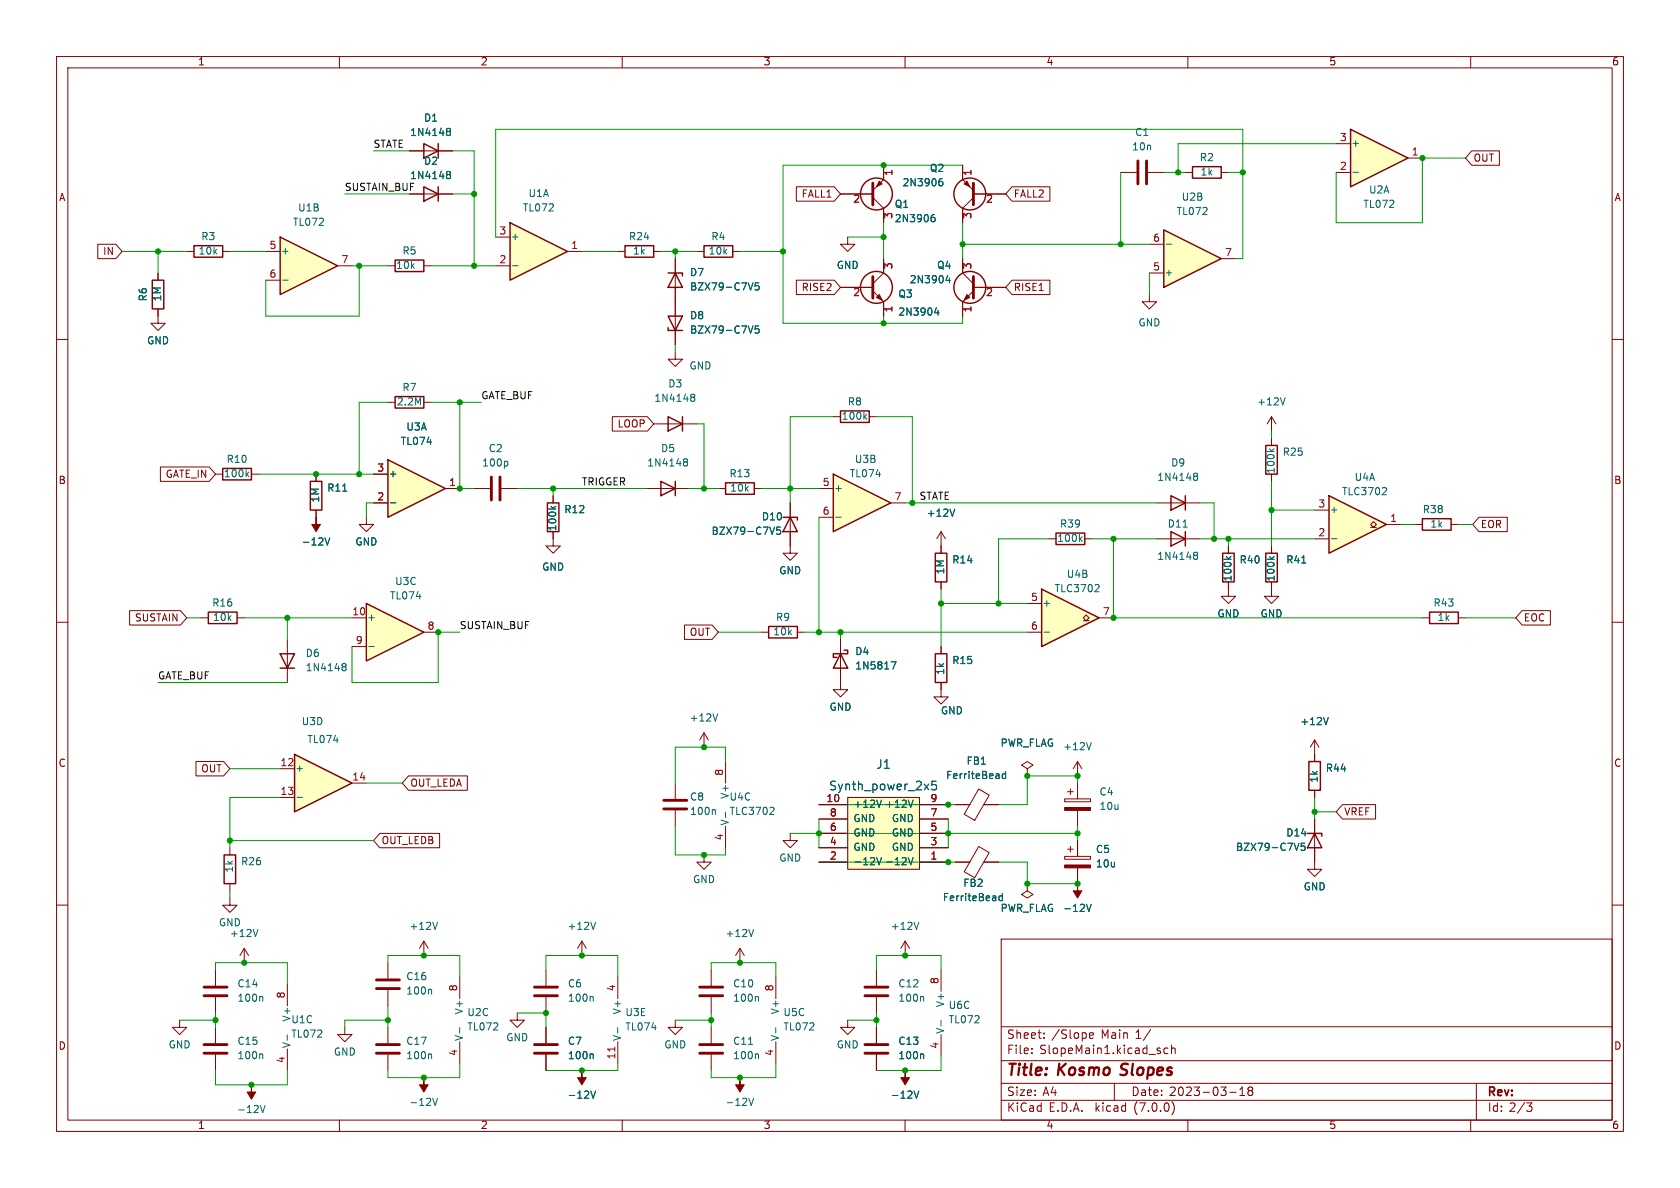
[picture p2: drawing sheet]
<svg xmlns="http://www.w3.org/2000/svg" width="297mm" height="210mm" viewBox="0 0 297 210" stroke-linecap="round" stroke-linejoin="round" font-family="sans-serif">
<g fill="none" stroke="#840000" stroke-width=".18">
<path d="M10 10h277v190h-277zM12 12h273v186h-273zM60 10v2M110 10v2M160 10v2M210 10v2M260 10v2M148.6 34.3h5.7M154.3 34.9l1.9 1.9v2.6M156.2 29.2v2.6l-1.9 1.9M170.2 29.2v2.6l1.9 1.9M172.1 34.9l-1.9 1.9v2.6"/>
<path d="M172.1 34.3h5.7M10 60h2M149.9 41.9v1.3h1.2l-1.2 1.3-1.3-1.3h1.3M203.2 52.1v1.2h1.3l-1.3 1.3-1.3-1.3h1.3M285 60h2M119.4 62.2v1.3h1.2l-1.2 1.3-1.3-1.3h1.3M97.8 95.3v1.2h1.3l-1.3 1.3-1.3-1.3h1.3M127 86.4h1.3M133.3 86.4h1.3M139.7 88.9v7.6M10 110h2M285 110h2"/>
<path d="M119.4 138.4v2.8M124.5 129.5l-.8 1.3M124.5 129.5v2.6M124.5 129.5l.7 1.3M128.3 134.6v3.8M10 160h2M119.4 143.3v2.8M128.3 146.1v3.8M232.4 144.8v7.6M285 160h2M177 166h108v32h-108zM60 198v2"/>
<path d="M110 198v2M160 198v2M177 194.5h108M177 191.5h108M177 187.5h108M177 181.5h108M182.4 186.1v.2M182.4 185.3v.2M184.6 183.4v.2M184.6 182.6v.2M192.6 183.1l.7-.2v-.3h-.5l-.2 .2 .1 .7h.6M197 191.5v3"/>
<path d="M203.4 182l-1.3 1.9M206.5 185.3h-.5l-.2 .2v.5l.1 .2h.6M207.1 185.4l.2-.1h.4l.1 1M207.1 184.8v1.5M207.2 194.8a1.74 1.74 0 0 1 0 2.2M210 198v2M217.4 193.1h1.1M219.2 193.7h.8M219.2 192.6l.4-.4v1.5M220.9 192.8l-.3 .3 .1 .4 .2 .2h.3l.3-.3-.1-.5-.2-.1M220.9 192.8l-.3-.3 .3-.3h.3l.3 .2-.3 .4M220.9 192.8h.3"/>
<path d="M260 198v2M261 191.5v6.5M269.9 195h.9l-.5 .5 .5 .2v.5l-.3 .3h-.4"/>
</g>
<path d="M198 189.9l.3 .1" fill="none" stroke="#840000" stroke-width=".4"/>
<path d="M154.3 32.4v3.8M172.1 32.4v3.8M117.3 143h4.1M117.3 141.5h4.1" fill="none" stroke="#840000" stroke-width=".51"/>
<g fill="none" stroke="#006464" stroke-width=".18">
<path d="M164.8 38.4l.4 .1 .1 .2v.4l-.5 .1M165.2 37.9l-.4 .1M166.2 32.1h.2l.3 .2-.1 .4-.4 .2M166.6 31.6h-.4M136.9 93.2l-.4 1.2M138 93.2h-.6l-.1 .6 .2-.1h.4l.1 .2v.4l-.2 .1-.5-.1M126.9 126.2l-.4 1.3M126.3 143.1l.2 .2v.7M128.3 143.6v.9M136.7 142.8l.1 .1v.4l-.7 .7h.7M229.6 149.1l-.4 1.2M230.7 149.1h-.6l-.1 .6 .2-.2 .4 .1 .1 .2v.4l-.2 .1-.5-.1"/>
<path d="M46 195.4l.4 1.3 .5-1.3"/>
</g>
<g fill="none" stroke="#840000" stroke-width=".25">
<path d="M128.3 85.3h5v2.1h-5zM138.4 91.4h2.6v.5M139.7 91.4l1.3 2.6h-2.6zM231.1 147.3h2.6v.5M232.4 147.3l1.3 2.6h-2.6z"/>
<circle cx="154.9" cy="34.3" r="2.82"/>
<circle cx="171.4" cy="34.3" r="2.82"/>
</g>
<g fill="#840000" stroke="#840000" stroke-width=".18">
<path d="M170.4 32.5l.5-.5 .5 1z"/>
<path d="M155.4 32l.6 .5-1.1 .5z"/>
<path d="M44.4 191.8v1.2h.8l-.8 1.3-.7-1.3h.7z"/>
</g>
<path d="M238.8 22.9l10.1 5-10.1 5.1z" fill="#ffffc2"/>
<path d="M238.8 22.9l10.1 5-10.1 5.1zM96.8 88.9h2v5.1h-2zM116.8 85.1l2.6 1.3-2.6 1.2zM119.4 85.1v2.5" fill="none" stroke="#840000" stroke-width=".25"/>
<path d="M236.2 30.5h2.6M236.2 25.4h2.6M248.9 27.9h2.6M97.8 87.6v1.3M97.8 94v1.3M114.3 86.4h7.6M139.7 96.5v1.3h1.3l-1.3 1.3-1.3-1.3h1.3M232.4 152.4v1.3h1.3l-1.3 1.2-1.3-1.2h1.3" fill="none" stroke="#840000" stroke-width=".18"/>
<path d="M239.2 30.5h1M97.4 89.5l.5 .5M98.3 89.5l-.5 .4M121.1 81.1h.2l.3 .3-.3 .3M121.1 81.7h.2M121.3 81.7l.3 .2v.2l-.3 .3h-.2" fill="none" stroke="#006464" stroke-width=".18"/>
<path d="M234.9 87.6l10.2 5.1-10.2 5.1z" fill="#ffffc2"/>
<path d="M118.1 73.7l2.5 1.2-2.5 1.3zM120.6 73.7v2.5M234.9 87.6l10.2 5.1-10.2 5.1z" fill="none" stroke="#840000" stroke-width=".25"/>
<path d="M115.6 74.9h7.6M232.4 95.3h2.5M232.4 90.2h2.5M242.3 93.2h.5l-.5-.5 .5-.5 .5 .5-.5 .5h.5M245.1 92.7h2.5M124.5 151.1v1.3h1.2l-1.2 1.3-1.3-1.3h1.3M31.7 180.3v1.3h1.3l-1.3 1.3-1.2-1.3h1.2" fill="none" stroke="#840000" stroke-width=".18"/>
<path d="M122.3 69.7h.3l.2 .2-.2 .3M122.3 70.2h.3M122.6 70.2l.2 .3v.2l-.2 .3h-.3M235.4 95.2h.9M245 86.3l.1 .1-.1 .3-.7 .8h.8" fill="none" stroke="#006464" stroke-width=".18"/>
<path d="M205.7 40.6l10.2 5.1-10.2 5.1z" fill="#ffffc2"/>
<g fill="none" stroke="#840000" stroke-width=".25">
<path d="M210.8 29.5h5.1v2h-5.1zM205.7 40.6l10.2 5.1-10.2 5.1zM148.6 72.6h5.1v2.1h-5.1zM223.8 78.7h2v5.1h-2zM165.4 97.8h2v5.1h-2zM207 87.6l2.5 1.3-2.5 1.3zM209.5 87.6v2.6M216.2 97.8h2v5.1h-2zM223.8 97.8h2v5.1h-2zM251.5 91.7h5v2h-5zM165.4 115.6h2v5.1h-2zM252.7 108.2h5.1v2h-5.1z"/>
<path d="M231.4 134.6h2v5.1h-2z"/>
<circle cx="154.9" cy="50.8" r="2.82"/>
<circle cx="171.4" cy="50.8" r="2.82"/>
</g>
<g fill="none" stroke="#840000" stroke-width=".18">
<path d="M198.1 30.5h2.8M202.9 30.5h2.8M209.5 30.5h1.3M215.9 30.5h1.3M148.6 50.8h5.7M154.3 51.4l1.9 1.9v2.6M156.2 45.7v2.6l-1.9 1.9M170.2 45.7v2.6l1.9 1.9M172.1 51.4l-1.9 1.9v2.6M172.1 50.8h5.7M203.2 48.3h2.5M203.2 43.2h2.5"/>
<path d="M215.9 45.7h2.5M147.3 73.7h1.3M153.7 73.7h1.2M224.8 73.7v2.5M224.8 77.5v1.2M224.8 73.7l-.8 1.2M224.8 73.7l.8 1.2M166.4 96.5v1.3M204.5 88.9h7.6M217.2 96.5v1.3M224.8 83.8v1.3M224.8 96.5v1.3"/>
<path d="M250.2 92.7h1.3M256.5 92.7h1.3M166.4 102.9v1.2M166.4 114.3v1.3M217.2 102.9v2.5h1.2l-1.2 1.3-1.3-1.3h1.3M224.8 102.9v2.5h1.3l-1.3 1.3-1.3-1.3h1.3M251.5 109.2h1.2M257.8 109.2h1.3M166.4 120.7v2.5h1.2l-1.2 1.3-1.3-1.3h1.3M173 139.5l1.9 1.1-2.6 4.4-1.8-1.1zM181.6 135.9l1-.6-1-.7-1 .7 1 .6v1.3M181.6 137.2h.1"/>
<path d="M232.4 130.8l-.8 1.3M232.4 130.8v3.8M232.4 139.7v1.3M232.4 130.8l.8 1.3M139.7 147.3v1.3h1.3l-1.3 1.3-1.3-1.3h1.3M168.9 142.2h2.5M173.9 142.2h2.6M130.8 167.6l-.8 1.3M130.8 167.6v2.6M130.8 167.6l.8 1.3M137.2 172.7v3.8M154.9 171.5v2.7"/>
<path d="M154.9 176.3v2.8M160 166.4l-.7 1.2M160 166.4v2.5M160 166.4l.8 1.2M137.2 184.2v3.8M149.9 180.3v1.3h1.2l-1.2 1.3-1.3-1.3h1.3M154.9 181.6v2.8M154.9 186.4v2.8"/>
</g>
<g fill="none" stroke="#006464" stroke-width=".18">
<path d="M165.5 54.4l-.3 .9h.8M165.8 54.9v.8M167.5 48.7l-.3 .9h.8M167.8 49.2v.8M206.2 43.2h.9M152.9 73.6l.3 .5M153.2 73.3l-.5 .5M224.4 79.3l.5 .5M225.3 79.3l-.5 .4M227.2 70.3l-.4 1.3M211.2 83.7h.3l.2 .2-.2 .3M211.2 84.2h.3"/>
<path d="M211.5 84.2l.2 .2v.3l-.1 .2h-.4M216.8 98.4l.5 .5M217.6 98.4l-.4 .3M224.4 98.4l.5 .5M225.3 98.4l-.5 .3M177.8 136.4v1.2M177.8 136.8h-.4l-.2 .2 .1 .6h.5M234.8 126.8l-.4 1.3M133.2 164.3l-.4 1.3M162.4 163l-.4 1.3M163.1 176.1l.2 .2v.7M137.1 181.7v.9"/>
<path d="M161.6 192.9l.4 1.2 .4-1.2M163.1 186.3l.2 .2v.7"/>
</g>
<path d="M201.2 28.4v4.1M202.7 28.4v4.1M154.3 48.9v3.8M172.1 48.9v3.8M152.9 176h4.1M152.9 174.5h4.1M152.9 186.2h4.1M152.9 184.7h4.1" fill="none" stroke="#840000" stroke-width=".51"/>
<g fill="#840000" stroke="#840000" stroke-width=".18">
<path d="M154.9 52.6l.5-.5 .6 1z"/>
<path d="M160 189.2v1.3h.8l-.8 1.3-.7-1.3h.7z"/>
<path d="M170.9 52.1l.5 .5-1 .5z"/>
</g>
<path d="M147.3 83.8l10.2 5.1-10.2 5.1z" fill="#ffffc2"/>
<path d="M147.3 83.8l10.2 5.1-10.2 5.1zM148.6 115.6l1.3 2.5h-2.6zM149.2 114.9h.7v.7h-2.6v.6h.7" fill="none" stroke="#840000" stroke-width=".25"/>
<g fill="none" stroke="#840000" stroke-width=".18">
<path d="M83.8 86.4h2.8M88.6 86.4h2.8M144.8 86.4h2.5M144.8 91.4h2.5M157.5 88.9h2.5M148.6 113v8.9h1.3l-1.3 1.3-1.3-1.3h1.3M144.8 152.4h5.1M144.8 142.2h5.1M144.8 149.9h5.1M144.8 147.3h5.1M144.8 144.8h5.1M149.9 141h12.7v12.7h-12.7z"/>
<path d="M162.6 152.4h5M162.6 142.2h5M162.6 149.9h5M162.6 147.3h5M162.6 144.8h5M168.9 152.4h2.5M173 149.6l1.9 1.1-2.6 4.5-1.8-1.1zM173.9 152.4h2.6"/>
</g>
<path d="M89.7 81.6l.1 .2-.1 .5M147.7 91.4h1M157.6 117h.8l-.5 1.3M163.4 138.6l.8 1M164.2 138.6l-.8 1M165.5 138.1h-.7l-.1 .7 .2-.1 .5 .1 .2 .2-.1 .5-.2 .1-.6-.1M155 151.6l.4 1.3 .4-1.3M155.8 141.4l-.4 1.3M160.6 151.6l.4 1.3 .4-1.3M161.4 141.4l-.4 1.3M177.2 157.9v1.3M177.2 158.4h-.4l-.2 .2 .1 .6h.5" fill="none" stroke="#006464" stroke-width=".18"/>
<path d="M86.9 84.3v4.1M88.4 84.3v4.1" fill="none" stroke="#840000" stroke-width=".51"/>
<path d="M149.9 141h12.7v12.7h-12.7z" fill="#ffffc2" stroke="#ffffc2" stroke-width=".18"/>
<path d="M184.1 104.1l10.2 5.1-10.2 5.1z" fill="#ffffc2"/>
<path d="M118.1 48.3h2.5v.5M119.4 48.3l1.2 2.5h-2.5zM124.5 43.4h5v2.1h-5zM186.7 94.2h5.1v2.1h-5.1zM207 94l2.5 1.3-2.5 1.2zM209.5 94v2.5M135.9 110.7h5.1v2.1h-5.1zM184.1 104.1l10.2 5.1-10.2 5.1z" fill="none" stroke="#840000" stroke-width=".25"/>
<g fill="none" stroke="#840000" stroke-width=".18">
<path d="M119.4 45.7v7.6M123.2 44.5h1.3M129.5 44.5h1.3M166.4 94l-.8 1.3M166.4 94v2.5M166.4 94l.7 1.3M185.4 95.3h1.3M191.8 95.3h1.2M204.5 95.3h7.6M134.6 111.8h1.3M141 111.8h1.2M181.6 106.7h2.5"/>
<path d="M181.6 111.8h2.5M191.5 109.7h.5l-.5-.5 .5-.5 .5 .5-.5 .5h.5M194.3 109.2h2.5M190.5 134.6l-.8 1.3M190.5 134.6v2.6M190.5 134.6l.8 1.3M181.6 156.2v1.3l1 .6-1 .7-1-.7 1-.6M181.6 156.2h.1M188.2 151.4h4.6v.5h-4.6zM188.7 150.1h1M189.2 149.6v1M190.5 148.6v2.8"/>
<path d="M190.5 153.4v2.8"/>
</g>
<g fill="none" stroke="#006464" stroke-width=".18">
<path d="M133.1 50l-.4 1.3M134.1 50h-.6v.6l.2-.1h.4l.1 .2-.1 .4-.1 .2-.5-.2M168.8 90l-.4 1.3M191 95.2l.3 .5M191.3 94.9l-.5 .5M211.2 97.6l.4 .1 .1 .2-.2 .3M211.2 98.2h.3M211.5 98.2l.2 .2v.2l-.1 .2-.4 .1M184.6 111.7h.9M194.2 103.4l.1 .2-.1 .3-.7 .7h.8M192.9 131.3l-.4 1.2M192.1 159.9l.4 1.2 .4-1.2"/>
<path d="M132.4 194.1l.4 1.3 .4-1.3"/>
</g>
<g fill="#840000" stroke="#840000" stroke-width=".18">
<path d="M190.5 156.2v1.3h.8l-.8 1.3-.8-1.3h.8z"/>
<path d="M130.8 190.5v1.3h.8l-.8 1.2-.8-1.2h.8z"/>
<path d="M188.2 152.9h4.6v.5h-4.6z"/>
</g>
<path d="M90.2 39.4l10.1 5.1-10.1 5z" fill="#ffffc2"/>
<path d="M74.9 25.4l2.6 1.3-2.6 1.2zM74.9 33l2.6 1.3-2.6 1.3zM77.5 25.4v2.5M77.5 33v2.6M90.2 39.4l10.1 5.1-10.1 5zM110.5 43.4h5.1v2.1h-5.1zM118.1 57.9v.5h2.5M118.1 55.9h2.5l-1.2 2.5z" fill="none" stroke="#840000" stroke-width=".25"/>
<g fill="none" stroke="#840000" stroke-width=".18">
<path d="M72.4 26.7h7.6M72.4 34.3h7.6M87.6 47h2.6M87.6 41.9h2.6M100.3 44.5h2.6M109.2 44.5h1.3M115.6 44.5h1.2M119.4 53.3v7.7M188.7 140h1M189.2 139.4v1.1M190.5 138.4v2.8M188.2 141.2h4.6v.5h-4.6z"/>
<path d="M190.5 143.3v2.8M68.6 170.2v2.8M68.6 175v2.8M74.9 166.4l-.7 1.2M74.9 166.4v2.5M74.9 166.4l.8 1.2M81.3 172.7v3.8M91.4 179.1v1.2h1.3l-1.3 1.3-1.2-1.3h1.2M96.5 171.5v2.7M96.5 176.3v2.8M102.9 166.4l-.8 1.2M102.9 166.4v2.5"/>
<path d="M102.9 166.4l.7 1.2M109.2 172.7v3.8M125.7 171.5v2.7M125.7 176.3v2.8M68.6 181.6v2.8M68.6 186.4v2.8M81.3 184.2v3.8M96.5 181.6v2.8M96.5 186.4v2.8M109.2 184.2v3.8M119.4 180.3v1.3h1.2l-1.2 1.3-1.3-1.3h1.3M125.7 181.6v2.8"/>
<path d="M125.7 186.4v2.8"/>
</g>
<g fill="none" stroke="#006464" stroke-width=".18">
<path d="M79.2 22.7l.3 .1 .1 .1-.2 .3M79.2 30.3l.3 .1 .1 .2-.2 .3M79.2 23.2h.2M79.2 30.9h.2M79.4 23.2l.2 .3v.2l-.2 .3h-.2M79.4 30.9l.2 .2v.2l-.2 .3h-.2M90.6 47h1M133.1 57.6l-.4 1.3M134.1 57.6h-.6v.6l.2-.1 .4 .1 .1 .1-.1 .5-.1 .1-.5-.1M76.1 174.9l.2 .2v.6M77.3 163l-.4 1.3M104.7 176.1l.2 .2v.7"/>
<path d="M105.3 163l-.4 1.3M133.9 176.1l.2 .2v.7M76.1 186.3l.2 .2v.7M81.3 181.7v.9M104.4 192.9l.5 1.2 .4-1.2M104.7 186.3l.2 .2v.7M109.2 181.7v.9M133.9 186.3l.2 .2v.7"/>
</g>
<g fill="#840000" stroke="#840000" stroke-width=".18">
<path d="M188.2 142.7h4.6v.6h-4.6z"/>
<path d="M102.9 189.2v1.3h.7l-.7 1.3-.8-1.3h.8z"/>
</g>
<path d="M66.5 174.8h4.1M66.5 173.2h4.1M94.5 176h4.1M94.5 174.5h4.1M123.7 176h4.1M123.7 174.5h4.1M66.5 186.2h4.1M66.5 184.7h4.1M94.5 186.2h4.1M94.5 184.7h4.1M123.7 186.2h4.1M123.7 184.7h4.1" fill="none" stroke="#840000" stroke-width=".51"/>
<path d="M108.7 185.1v.7" fill="none" stroke="#a90000" stroke-width=".18"/>
<path d="M49.5 41.9l10.2 5.1-10.2 5.1z" fill="#ffffc2"/>
<path d="M26.9 49.5h2.1v5.1h-2.1zM34.3 43.4h5.1v2.1h-5.1zM49.5 41.9l10.2 5.1-10.2 5.1zM69.8 46h5.1v2h-5.1z" fill="none" stroke="#840000" stroke-width=".25"/>
<path d="M27.9 54.6v2.6h1.3l-1.3 1.2-1.2-1.2h1.2M27.9 48.3v1.2M33 44.5h1.3M39.4 44.5h1.2M47 44.5h2.5M47 49.5h2.5M59.7 47h2.5M68.6 47h1.2M74.9 47h1.3M166.4 171.5v3.8M166.4 182.9v3.8" fill="none" stroke="#840000" stroke-width=".18"/>
<path d="M50 49.5h.9M166.4 180.4v1" fill="none" stroke="#006464" stroke-width=".18"/>
<path d="M64.8 106.7l10.1 5.1-10.1 5z" fill="#ffffc2"/>
<path d="M54.9 85.1h2v5.1h-2zM36.8 108.2h5.1v2h-5.1zM64.8 106.7l10.1 5.1-10.1 5z" fill="none" stroke="#840000" stroke-width=".25"/>
<path d="M55.9 83.8v1.3M55.9 90.2v1.2M64.8 91.4v1.3h1.2l-1.2 1.3-1.3-1.3h1.3M35.6 109.2h1.2M41.9 109.2h1.3M62.2 109.2h2.6M62.2 114.3h2.6M74.9 111.8h2.6" fill="none" stroke="#840000" stroke-width=".18"/>
<path d="M57.5 95.1l.4 1.3 .4-1.3M65.2 114.3h1" fill="none" stroke="#006464" stroke-width=".18"/>
<path d="M55.9 91.4v1.3h.7l-.7 1.3-.8-1.3h.8z" fill="#840000" stroke="#840000" stroke-width=".18"/>
<path d="M68.6 81.3l10.1 5.1-10.1 5z" fill="#ffffc2"/>
<path d="M69.8 70.1h5.1v2h-5.1zM39.4 82.8h5v2h-5zM68.6 81.3l10.1 5.1-10.1 5zM49.5 115.6h2.6l-1.3 2.5zM49.5 118.1h2.6M39.6 151.1h2.1v5.1h-2.1z" fill="none" stroke="#840000" stroke-width=".25"/>
<g fill="none" stroke="#840000" stroke-width=".18">
<path d="M68.6 71.1h1.2M74.9 71.1h1.3M38.1 83.8h1.3M44.4 83.8h1.3M66 88.9h2.6M66 83.8h2.6M78.7 86.4h2.6M50.8 113v7.7M40.6 158.8v1.2h1.3l-1.3 1.3-1.2-1.3h1.2M40.6 149.9v1.2M40.6 156.2v1.3M38.1 171.5v2.7"/>
<path d="M38.1 176.3v2.8M43.2 167.6l-.8 1.3M43.2 167.6v2.6M43.2 167.6l.7 1.3M50.8 174v3.8M50.8 185.4v3.8M61 181.6v1.3h1.2l-1.2 1.3-1.3-1.3h1.3"/>
</g>
<path d="M43.6 83.8l.4 .5M44 83.4l-.5 .5M69 88.9h1M60.7 117.3h.2l.3 .2-.3 .4M60.7 117.9h.2M60.9 117.9l.2 .1 .1 .3-.3 .3h-.2M45.6 164.3l-.4 1.3M46.3 176.1l.2 .2v.7M50.8 182.9v1M76.5 194.1l.4 1.3 .4-1.3" fill="none" stroke="#006464" stroke-width=".18"/>
<path d="M36.1 176h4M36.1 174.5h4" fill="none" stroke="#840000" stroke-width=".51"/>
<path d="M74.9 190.5v1.3h.8l-.8 1.2-.7-1.2h.7z" fill="#840000" stroke="#840000" stroke-width=".18"/>
<path d="M52.1 133.4l10.1 5-10.1 5.1z" fill="#ffffc2"/>
<path d="M52.1 133.4l10.1 5-10.1 5.1z" fill="none" stroke="#840000" stroke-width=".25"/>
<g fill="none" stroke="#840000" stroke-width=".18">
<path d="M72.4 34.3h2.5M72.4 26.7h2.5M77.5 34.3h2.5M77.5 26.7h2.5M140.8 33h6.7l1.1 1.3-1.1 1.3h-6.7zM148.6 34.3h5.7M156.2 29.2v2.6M156.2 36.8v2.6M170.2 29.2v2.6M170.2 36.8v2.6M172.1 34.3h5.7M178.9 33h6.7v2.6h-6.7l-1.1-1.3z"/>
<path d="M260.2 26.7h4.9v2.5h-4.9l-1.1-1.3zM17.3 43.2h3.2l1.1 1.3-1.1 1.2h-3.2zM27.9 48.3v1.2M27.9 54.6v1.3M119.4 45.7v2.6M119.4 50.8v5.1M119.4 58.4v2.6M140.8 49.5h6.7l1.1 1.3-1.1 1.3h-6.7zM148.6 50.8h5.7M156.2 45.7v2.6M156.2 53.3v2.6M170.2 45.7v2.6"/>
<path d="M170.2 53.3v2.6M172.1 50.8h5.7M178.9 49.5h6.7v2.6h-6.7l-1.1-1.3zM108.2 73.7h6.3l1.1 1.2-1.1 1.3h-6.3zM28.4 82.5h8.6l1.1 1.3-1.1 1.3h-8.6zM55.9 83.8v1.3M55.9 90.2v1.2M66 88.9h2.6M66 83.8h2.6M78.7 86.4h2.6M97.8 87.6v1.3M97.8 94v1.3"/>
<path d="M139.7 88.9v2.5M139.7 94v2.5M166.4 96.5v1.3M217.2 96.5v1.3M224.8 96.5v1.3M261.5 91.4h5v2.6h-5l-1.2-1.3zM22.9 107.9h9l1.1 1.3-1.1 1.3h-9zM121 110.5h4.9l1.1 1.3-1.1 1.2h-4.9zM148.6 113v2.6M148.6 118.1v2.6M166.4 102.9v1.2M166.4 114.3v1.3"/>
<path d="M217.2 102.9v1.2M224.8 102.9v1.2M269.1 107.9h5v2.6h-5l-1.1-1.3zM34.6 134.6h4.9l1.1 1.3-1.1 1.3h-4.9zM49.5 135.9h2.6M62.2 138.4h2.6M72.2 137.2h10.4v2.5h-10.4l-1.1-1.3zM166.4 120.7v1.2M181.6 137.2h.1M232.4 133.4v1.2M232.4 139.7v1.3M49.5 141h2.6"/>
<path d="M67.2 147.3h10.5v2.6h-10.5l-1.2-1.3zM144.8 142.2h5.1M144.8 152.4h5.1M144.8 149.9h5.1M144.8 147.3h5.1M144.8 144.8h5.1M162.6 142.2h5M162.6 152.4h5M162.6 149.9h5M162.6 147.3h5M162.6 144.8h5M168.9 142.2h2.5"/>
<path d="M168.9 152.4h2.5M174 142.2h2.5M174 152.4h2.5M181.6 156.2h.1M190.5 148.6v2.8M190.5 153.4v2.8M232.4 144.8v2.5M232.4 149.9v2.5M237.3 142.2h5.9v2.6h-5.9l-1.1-1.3zM38.1 181.6v2.8M38.1 186.4v2.8M96.5 181.6v2.8"/>
<path d="M96.5 186.4v2.8M154.9 181.6v2.8M154.9 186.4v2.8"/>
</g>
<g fill="none" stroke="#006464" stroke-width=".18">
<path d="M79.2 22.7l.3 .1 .1 .1-.2 .3M79.2 30.3l.3 .1 .1 .2-.2 .3M79.2 23.2h.2M79.2 30.9h.2M79.4 30.9l.2 .2v.2l-.2 .3h-.2M79.4 23.2l.2 .3v.2l-.2 .3h-.2M164.8 38.4l.4 .1 .1 .2v.4l-.5 .1M165.2 37.9l-.4 .1M166.2 32.1h.2l.3 .2-.1 .4-.4 .2M166.6 31.6h-.4M133.1 50l-.4 1.3M133.1 57.6l-.4 1.3"/>
<path d="M134.1 50h-.6v.6l.2-.1h.4l.1 .2-.1 .4-.1 .2-.5-.2M134.1 57.6h-.6v.6l.2-.1 .4 .1 .1 .1-.1 .5-.1 .1-.5-.1M165.5 54.4l-.3 .9h.8M165.8 54.9v.8M167.5 48.7l-.3 .9h.8M167.8 49.2v.8M57.5 95.1l.4 1.3 .4-1.3M69 88.9h1M97.4 89.5l.5 .5M98.3 89.5l-.5 .4M136.9 93.2l-.4 1.2M138 93.2h-.6l-.1 .6 .2-.1h.4l.1 .2v.4l-.2 .1-.5-.1"/>
<path d="M168.8 90l-.4 1.3M216.8 98.4l.5 .5M217.6 98.4l-.4 .3M224.4 98.4l.5 .5M225.3 98.4l-.5 .3M157.6 117h.8l-.5 1.3M163.4 138.6l.8 1M164.2 138.6l-.8 1M165.5 138.1h-.7l-.1 .7 .2-.1 .5 .1 .2 .2-.1 .5-.2 .1-.6-.1M177.8 136.4v1.2M177.8 136.8h-.4l-.2 .2 .1 .6h.5M234.8 126.8l-.4 1.3"/>
<path d="M52.5 141h1M155 151.6l.4 1.3 .4-1.3M155.8 141.4l-.4 1.3M160.6 151.6l.4 1.3 .4-1.3M161.4 141.4l-.4 1.3M177.2 157.9v1.3M177.2 158.4h-.4l-.2 .2 .1 .6h.5M192.1 159.9l.4 1.2 .4-1.2M229.6 149.1l-.4 1.2M230.7 149.1h-.6l-.1 .6 .2-.2 .4 .1 .1 .2v.4l-.2 .1-.5-.1M46.3 186.3l.2 .2v.7M104.4 192.9l.5 1.2 .4-1.2"/>
<path d="M104.7 186.3l.2 .2v.7M161.6 192.9l.4 1.2 .4-1.2M163.1 186.3l.2 .2v.7"/>
</g>
<path d="M36.1 186.2h4M36.1 184.7h4" fill="none" stroke="#840000" stroke-width=".51"/>
<g fill="none" stroke="#009600" stroke-width=".18">
<path d="M61 34.3h11.4M66 26.7h6.4M80 26.7h3.8v20.3M80 34.3h3.8M156.2 39.4v6.3M170.2 29.2h-31.8v28h31.8v-1.3M170.2 39.4v6.3M198.1 30.5v12.7M205.7 30.5h3.8M217.2 30.5h2.5M236.2 25.4h-27.9v5.1M259.1 27.9h-7.6v11.5h-15.3v-8.9"/>
<path d="M21.6 44.5h11.4M27.9 44.5v3.8M40.6 44.5h6.4M62.2 47h6.4M63.5 47v8.9h-16.5v-6.4M76.2 47h11.4M87.6 41.9v-19h132.1v22.8h-1.3M102.9 44.5h6.3M116.8 44.5h6.4M119.4 44.5v1.2M130.8 44.5h7.6M149.9 41.9h6.3"/>
<path d="M156.2 55.9v1.3M170.2 43.2h33M203.2 48.3v3.8M68.6 71.1h-5.1v12.7M76.2 71.1h8.9M81.3 71.1v15.3h2.5M119.4 61v1.2M123.2 74.9h1.3v11.5M147.3 73.7h-7.6v15.2M154.9 73.7h6.4v15.2M224.8 76.2v1.3M45.7 83.8h20.3"/>
<path d="M66 88.9h-1.2v2.5M91.4 86.4h22.9M97.8 86.4v1.2M121.9 86.4h5.1M134.6 86.4h10.2M144.8 91.4v20.4M160 88.9h44.5M185.4 95.3h-8.9v11.4M193 95.3h11.5M196.8 95.3v13.9h54.7M212.1 95.3h20.3M212.1 88.9h2.5v6.4"/>
<path d="M217.2 95.3v1.2M224.8 85.1v11.4M224.8 90.2h7.6M247.6 92.7h2.6M257.8 92.7h2.5M33 109.2h2.6M43.2 109.2h19M50.8 109.2v3.8M81.3 111.8h-3.8v8.9h-15.3v-6.4M127 111.8h7.6M142.2 111.8h39.4M148.6 111.8v1.2"/>
<path d="M166.4 104.1v10.2M166.4 106.7h15.2M259.1 109.2h8.9M27.9 120.7h22.9M40.6 135.9h8.9M64.8 138.4h6.3M128.3 134.6v-2.5h-8.9v6.3M190.5 138.4v-1.2h-8.9v5h-5.1M40.6 157.5v1.3M40.6 148.6h25.4M49.5 141h-8.9v8.9M119.4 146.1v5h8.9v-1.2"/>
<path d="M139.7 147.3h50.8M144.8 152.4h24.1M144.8 144.8v5.1M144.8 142.2h24.1M167.6 144.8v5.1M176.5 152.4h5.1v3.8h8.9M190.5 146.1v2.5M232.4 141v3.8M232.4 143.5h3.8M38.1 171.5v-1.3h12.7v3.8M38.1 179.1v2.5M68.6 170.2v-1.3h12.7v3.8"/>
<path d="M68.6 177.8v3.8M91.4 179.1h5.1v2.5M96.5 171.5v-2.6h12.7v3.8M125.7 171.5v-1.3h11.5v2.5M125.7 179.1v2.5M154.9 171.5v-2.6h11.5v2.6M154.9 179.1v2.5M31.7 180.3h6.4M38.1 189.2v2.6h12.7v-2.6M68.6 180.3h-7.6v1.3M81.3 188v2.5h-12.7v-1.3M109.2 188v1.2h-12.7"/>
<path d="M119.4 180.3h6.3M137.2 188v2.5h-11.5v-1.3M149.9 180.3h5M166.4 186.7v2.5h-11.5"/>
</g>
<g fill="#009600" stroke="#009600" stroke-width=".18">
<circle cx="208.3" cy="30.5" r=".46"/>
<circle cx="198.1" cy="43.2" r=".46"/>
<circle cx="251.5" cy="27.9" r=".46"/>
<circle cx="217.2" cy="95.3" r=".46"/>
<circle cx="224.8" cy="90.2" r=".46"/>
<circle cx="219.7" cy="30.5" r=".46"/>
<circle cx="167.6" cy="147.3" r=".46"/>
<circle cx="167.6" cy="142.2" r=".46"/>
<circle cx="166.4" cy="106.7" r=".46"/>
<circle cx="190.5" cy="137.2" r=".46"/>
<circle cx="181.6" cy="137.2" r=".46"/>
<circle cx="176.5" cy="106.7" r=".46"/>
<circle cx="214.6" cy="95.3" r=".46"/>
<circle cx="161.3" cy="88.9" r=".46"/>
<circle cx="196.8" cy="95.3" r=".46"/>
<circle cx="138.4" cy="44.5" r=".46"/>
<circle cx="156.2" cy="41.9" r=".46"/>
<circle cx="170.2" cy="43.2" r=".46"/>
<circle cx="156.2" cy="29.2" r=".46"/>
<circle cx="156.2" cy="57.2" r=".46"/>
<circle cx="196.8" cy="109.2" r=".46"/>
<circle cx="190.5" cy="156.2" r=".46"/>
<circle cx="181.6" cy="156.2" r=".46"/>
<circle cx="190.5" cy="147.3" r=".46"/>
<circle cx="232.4" cy="143.5" r=".46"/>
<circle cx="167.6" cy="152.4" r=".46"/>
<circle cx="144.8" cy="147.3" r=".46"/>
<circle cx="139.7" cy="86.4" r=".46"/>
<circle cx="81.3" cy="86.4" r=".46"/>
<circle cx="97.8" cy="86.4" r=".46"/>
<circle cx="124.5" cy="86.4" r=".46"/>
<circle cx="81.3" cy="71.1" r=".46"/>
<circle cx="119.4" cy="44.5" r=".46"/>
<circle cx="148.6" cy="111.8" r=".46"/>
<circle cx="144.8" cy="111.8" r=".46"/>
<circle cx="74.9" cy="168.9" r=".46"/>
<circle cx="74.9" cy="190.5" r=".46"/>
<circle cx="68.6" cy="180.3" r=".46"/>
<circle cx="102.9" cy="168.9" r=".46"/>
<circle cx="96.5" cy="179.1" r=".46"/>
<circle cx="102.9" cy="189.2" r=".46"/>
<circle cx="124.5" cy="132.1" r=".46"/>
<circle cx="124.5" cy="151.1" r=".46"/>
<circle cx="125.7" cy="180.3" r=".46"/>
<circle cx="130.8" cy="170.2" r=".46"/>
<circle cx="83.8" cy="34.3" r=".46"/>
<circle cx="83.8" cy="47" r=".46"/>
<circle cx="27.9" cy="44.5" r=".46"/>
<circle cx="63.5" cy="47" r=".46"/>
<circle cx="77.5" cy="111.8" r=".46"/>
<circle cx="63.5" cy="83.8" r=".46"/>
<circle cx="50.8" cy="109.2" r=".46"/>
<circle cx="55.9" cy="83.8" r=".46"/>
<circle cx="43.2" cy="170.2" r=".46"/>
<circle cx="40.6" cy="148.6" r=".46"/>
<circle cx="44.4" cy="191.8" r=".46"/>
<circle cx="38.1" cy="180.3" r=".46"/>
<circle cx="154.9" cy="180.3" r=".46"/>
<circle cx="160" cy="168.9" r=".46"/>
<circle cx="130.8" cy="190.5" r=".46"/>
<circle cx="160" cy="189.2" r=".46"/>
</g>
<g font-size="2.8" fill="#840000">
<text x="178" y="190.8">Title:</text>
<text x="187.1" y="190.8">Kosmo</text>
<text x="198.8" y="190.8">Slopes</text>
</g>
<g font-size="2.1" fill="#006464">
<text x="154.9" y="136.2">J1</text>
<text x="146.5" y="140">Synth_power_2x5</text>
</g>
<g font-size="2.1" fill="#840000">
<text x="178" y="183.9">Sheet:</text>
<text x="185.9" y="183.9">/Slope</text>
<text x="194.7" y="183.9">Main</text>
<text x="200.8" y="183.9">1/</text>
<text x="178" y="186.6">File:</text>
<text x="183.8" y="186.6">SlopeMain1.kicad_sch</text>
<text x="178" y="196.8">KiCad</text>
<text x="178" y="194">Size:</text>
<text x="184.3" y="194">A4</text>
<text x="185.4" y="196.8">E.D.A.</text>
<text x="193.7" y="196.8">kicad</text>
<text x="200" y="194">Date:</text>
<text x="200.6" y="196.8">(7.0.0)</text>
<text x="206.7" y="194">2023-03-18</text>
<text x="263" y="194.2">Rev:</text>
<text x="263" y="196.8">Id: 2/3</text>
</g>
<g font-size="1.8" fill="#840000">
<text x="35" y="11.8">1</text>
<text x="85" y="11.8">2</text>
<text x="135" y="11.8">3</text>
<text x="185" y="11.8">4</text>
<text x="235" y="11.8">5</text>
<text x="285" y="11.8">6</text>
<text x="260.5" y="28.9">OUT</text>
<text x="10.4" y="35.8">A</text>
<text x="141.6" y="35.2">FALL1</text>
<text x="179.2" y="35.2">FALL2</text>
<text x="285.4" y="35.8">A</text>
<text x="18.1" y="45.4">IN</text>
<text x="141.6" y="51.7">RISE2</text>
<text x="179.2" y="51.7">RISE1</text>
<text x="109.1" y="75.8">LOOP</text>
<text x="10.3" y="85.8">B</text>
<text x="29.2" y="84.7">GATE_IN</text>
<text x="285.3" y="85.8">B</text>
<text x="261.8" y="93.6">EOR</text>
<text x="23.7" y="110.1">SUSTAIN</text>
<text x="121.8" y="112.7">OUT</text>
<text x="269.4" y="110.1">EOC</text>
<text x="10.3" y="135.8">C</text>
<text x="35.5" y="136.8">OUT</text>
<text x="285.3" y="135.8">C</text>
<text x="72.5" y="139.3">OUT_LEDA</text>
<text x="67.5" y="149.5">OUT_LEDB</text>
<text x="237.6" y="144.4">VREF</text>
<text x="10.3" y="185.8">D</text>
<text x="285.3" y="185.8">D</text>
<text x="35" y="199.8">1</text>
<text x="85" y="199.8">2</text>
<text x="135" y="199.8">3</text>
<text x="185" y="199.8">4</text>
<text x="235" y="199.8">5</text>
<text x="285" y="199.8">6</text>
</g>
<g font-size="1.8" fill="#006464">
<text x="74.9" y="21.8">D1</text>
<text x="72.4" y="24.3">1N4148</text>
<text x="74.9" y="29.4">D2</text>
<text x="200.1" y="26.9">10n</text>
<text x="200.6" y="24.3">C1</text>
<text x="212.1" y="28.8">R2</text>
<text x="238.9" y="26.2">+</text>
<text x="72.4" y="31.9">1N4148</text>
<text x="93.4" y="35.1">U1A</text>
<text x="159.5" y="33.2">2N3906</text>
<text x="164.3" y="30.7">Q2</text>
<text x="208.9" y="35.8">U2B</text>
<text x="212.2" y="31.3">1k</text>
<text x="242" y="34.5">U2A</text>
<text x="51.7" y="40.2">TL072</text>
<text x="52.6" y="37.7">U1B</text>
<text x="92.4" y="37.7">TL072</text>
<text x="158.1" y="37">Q1</text>
<text x="158.1" y="39.6">2N3906</text>
<text x="207.9" y="38.3">TL072</text>
<text x="241" y="37">TL072</text>
<text x="35" y="45.3">10k</text>
<text x="35.5" y="42.7">R3</text>
<text x="49.7" y="45.3">+</text>
<text x="70" y="47.8">10k</text>
<text x="71.1" y="45.3">R5</text>
<text x="90.3" y="42.7">+</text>
<text x="111.1" y="42.7">R24</text>
<text x="111.8" y="45.3">1k</text>
<text x="125.2" y="45.3">10k</text>
<text x="125.7" y="42.7">R4</text>
<text x="147.9" y="47.8">GND</text>
<text x="165.6" y="47.8">Q4</text>
<text x="26.2" y="53.3" transform="rotate(-90 26.2 53.3)">R6</text>
<text x="28.8" y="53.3" transform="rotate(-90 28.8 53.3)">1M</text>
<text x="121.9" y="49.1">D7</text>
<text x="121.9" y="51.6">BZX79-C7V5</text>
<text x="158.8" y="52.9">Q3</text>
<text x="160.8" y="50.4">2N3904</text>
<text x="205.9" y="49.1">+</text>
<text x="121.9" y="56.7">D8</text>
<text x="121.9" y="59.2">BZX79-C7V5</text>
<text x="158.8" y="56.1">2N3904</text>
<text x="201.2" y="58">GND</text>
<text x="25.9" y="61.2">GND</text>
<text x="121.8" y="65.6">GND</text>
<text x="70.1" y="71.9">2.2M</text>
<text x="71.1" y="69.4">R7</text>
<text x="115.6" y="71.3">1N4148</text>
<text x="118.1" y="68.8">D3</text>
<text x="149.8" y="71.9">R8</text>
<text x="222.2" y="71.9">+12V</text>
<text x="71.8" y="76.4">U3A</text>
<text x="148.7" y="74.5">100k</text>
<text x="40" y="82.1">R10</text>
<text x="70.8" y="78.9">TL074</text>
<text x="85.2" y="82.7">100p</text>
<text x="86.3" y="80.2">C2</text>
<text x="114.4" y="82.7">1N4148</text>
<text x="116.8" y="80.2">D5</text>
<text x="151.1" y="82.1">U3B</text>
<text x="207" y="82.7">D9</text>
<text x="225.6" y="83.8" transform="rotate(-90 225.6 83.8)">100k</text>
<text x="226.7" y="80.8">R25</text>
<text x="39.5" y="84.6">100k</text>
<text x="56.7" y="88.9" transform="rotate(-90 56.7 88.9)">1M</text>
<text x="57.8" y="87.2">R11</text>
<text x="68.7" y="84.6">+</text>
<text x="128.9" y="84.6">R13</text>
<text x="129" y="87.2">10k</text>
<text x="147.4" y="87.2">+</text>
<text x="150.2" y="84.6">TL074</text>
<text x="204.5" y="85.3">1N4148</text>
<text x="237.2" y="87.8">TLC3702</text>
<text x="239.4" y="85.3">U4A</text>
<text x="98.6" y="94" transform="rotate(-90 98.6 94)">100k</text>
<text x="99.7" y="91">R12</text>
<text x="125.7" y="94.8">BZX79-C7V5</text>
<text x="134.6" y="92.3">D10</text>
<text x="163.8" y="91.6">+12V</text>
<text x="187.3" y="93.5">R39</text>
<text x="206.4" y="93.5">D11</text>
<text x="235.1" y="91">+</text>
<text x="251.5" y="91">R38</text>
<text x="252.8" y="93.5">1k</text>
<text x="53.3" y="96.7">-12V</text>
<text x="62.8" y="96.7">GND</text>
<text x="95.8" y="101.2">GND</text>
<text x="137.7" y="101.8">GND</text>
<text x="167.2" y="101.6" transform="rotate(-90 167.2 101.6)">1M</text>
<text x="168.3" y="99.9">R14</text>
<text x="186.8" y="96.1">100k</text>
<text x="204.5" y="99.3">1N4148</text>
<text x="219.1" y="99.9">R40</text>
<text x="227.3" y="99.9">R41</text>
<text x="37.5" y="107.5">R16</text>
<text x="68.9" y="106.2">TL074</text>
<text x="69.8" y="103.7">U3C</text>
<text x="184.3" y="107.5">+</text>
<text x="186.4" y="105">TLC3702</text>
<text x="188.5" y="102.4">U4B</text>
<text x="218" y="102.9" transform="rotate(-90 218 102.9)">100k</text>
<text x="225.6" y="102.9" transform="rotate(-90 225.6 102.9)">100k</text>
<text x="253.4" y="107.5">R43</text>
<text x="37.6" y="110">10k</text>
<text x="64.9" y="110">+</text>
<text x="136.6" y="112.6">10k</text>
<text x="137.1" y="110">R9</text>
<text x="215.2" y="109.4">GND</text>
<text x="222.8" y="109.4">GND</text>
<text x="254.1" y="110">1k</text>
<text x="54" y="116.4">D6</text>
<text x="54" y="118.9">1N4148</text>
<text x="151.1" y="116.1">D4</text>
<text x="151.1" y="118.6">1N5817</text>
<text x="167.2" y="119.4" transform="rotate(-90 167.2 119.4)">1k</text>
<text x="168.3" y="117.7">R15</text>
<text x="146.6" y="125.9">GND</text>
<text x="53.3" y="128.5">U3D</text>
<text x="54.3" y="131.6">TL074</text>
<text x="121.9" y="127.8">+12V</text>
<text x="166.3" y="126.6">GND</text>
<text x="229.8" y="128.5">+12V</text>
<text x="52.2" y="136.7">+</text>
<text x="167.2" y="138">FerriteBead</text>
<text x="170.8" y="135.4">FB1</text>
<text x="176.8" y="132.3">PWR_FLAG</text>
<text x="187.9" y="132.9">+12V</text>
<text x="234.3" y="136.7">R44</text>
<text x="121.9" y="141.8">C8</text>
<text x="128.9" y="141.8">U4C</text>
<text x="129.1" y="141.3" transform="rotate(-90 129.1 141.3)">V+</text>
<text x="150.9" y="143.1">+12V</text>
<text x="156.3" y="143.1">+12V</text>
<text x="194.3" y="140.9">C4</text>
<text x="194.3" y="143.4">10u</text>
<text x="233.2" y="138.4" transform="rotate(-90 233.2 138.4)">1k</text>
<text x="121.9" y="144.3">100n</text>
<text x="128.9" y="144.3">TLC3702</text>
<text x="129.1" y="145.9" transform="rotate(-90 129.1 145.9)">V-</text>
<text x="150.9" y="148.1">GND</text>
<text x="150.9" y="145.6">GND</text>
<text x="157.5" y="148.1">GND</text>
<text x="157.5" y="145.6">GND</text>
<text x="227.3" y="148.1">D14</text>
<text x="41.5" y="154.3" transform="rotate(-90 41.5 154.3)">1k</text>
<text x="42.6" y="153.2">R26</text>
<text x="137.7" y="152.6">GND</text>
<text x="150.9" y="153.2">-12V</text>
<text x="150.9" y="150.7">GND</text>
<text x="156.3" y="153.2">-12V</text>
<text x="157.5" y="150.7">GND</text>
<text x="193.7" y="151.1">C5</text>
<text x="193.7" y="153.6">10u</text>
<text x="218.4" y="150.7">BZX79-C7V5</text>
<text x="122.5" y="156.4">GND</text>
<text x="166.6" y="159.6">FerriteBead</text>
<text x="170.2" y="157">FB2</text>
<text x="176.8" y="161.5">PWR_FLAG</text>
<text x="187.9" y="161.5">-12V</text>
<text x="230.4" y="157.7">GND</text>
<text x="38.6" y="164">GND</text>
<text x="40.6" y="165.9">+12V</text>
<text x="72.3" y="164.7">+12V</text>
<text x="100.3" y="164.7">+12V</text>
<text x="128.2" y="165.9">+12V</text>
<text x="157.4" y="164.7">+12V</text>
<text x="71.8" y="173.5">C16</text>
<text x="41.9" y="174.8">C14</text>
<text x="41.9" y="177.4">100n</text>
<text x="71.8" y="176.1">100n</text>
<text x="82.1" y="179.4" transform="rotate(-90 82.1 179.4)">V+</text>
<text x="82.6" y="179.9">U2C</text>
<text x="100.3" y="174.8">C6</text>
<text x="100.3" y="177.4">100n</text>
<text x="110" y="179.4" transform="rotate(-90 110 179.4)">V+</text>
<text x="110.5" y="179.9">U3E</text>
<text x="129.5" y="174.8">C10</text>
<text x="129.5" y="177.4">100n</text>
<text x="138" y="179.4" transform="rotate(-90 138 179.4)">V+</text>
<text x="138.4" y="179.9">U5C</text>
<text x="158.8" y="174.8">C12</text>
<text x="158.8" y="177.4">100n</text>
<text x="167.2" y="178.2" transform="rotate(-90 167.2 178.2)">V+</text>
<text x="167.6" y="178.6">U6C</text>
<text x="29.8" y="185.6">GND</text>
<text x="41.9" y="185">C15</text>
<text x="51.4" y="181.2">U1C</text>
<text x="51.4" y="183.7">TL072</text>
<text x="51.6" y="185.3" transform="rotate(-90 51.6 185.3)">V-</text>
<text x="51.6" y="180.7" transform="rotate(-90 51.6 180.7)">V+</text>
<text x="71.8" y="185">C17</text>
<text x="82.1" y="184" transform="rotate(-90 82.1 184)">V-</text>
<text x="82.6" y="182.4">TL072</text>
<text x="89.4" y="184.3">GND</text>
<text x="100.3" y="185">C7</text>
<text x="110" y="184" transform="rotate(-90 110 184)">V-</text>
<text x="110.5" y="182.4">TL074</text>
<text x="117.4" y="185.6">GND</text>
<text x="129.5" y="185">C11</text>
<text x="138" y="184" transform="rotate(-90 138 184)">V-</text>
<text x="138.4" y="182.4">TL072</text>
<text x="147.9" y="185.6">GND</text>
<text x="158.8" y="185">C13</text>
<text x="167.2" y="182.8" transform="rotate(-90 167.2 182.8)">V-</text>
<text x="167.6" y="181.2">TL072</text>
<text x="41.9" y="187.5">100n</text>
<text x="59" y="186.9">GND</text>
<text x="71.8" y="187.5">100n</text>
<text x="100.3" y="187.5">100n</text>
<text x="129.5" y="187.5">100n</text>
<text x="158.8" y="187.5">100n</text>
<text x="41.8" y="197">-12V</text>
<text x="72.3" y="195.8">-12V</text>
<text x="100.3" y="194.5">-12V</text>
<text x="128.2" y="195.8">-12V</text>
<text x="157.4" y="194.5">-12V</text>
</g>
<g font-size="1.8" fill="#0f0f0f">
<text x="66" y="26.3">STATE</text>
<text x="61" y="33.9">SUSTAIN_BUF</text>
<text x="85.1" y="70.8">GATE_BUF</text>
<text x="102.9" y="86">TRIGGER</text>
<text x="162.6" y="88.6">STATE</text>
<text x="81.3" y="111.4">SUSTAIN_BUF</text>
<text x="27.9" y="120.3">GATE_BUF</text>
</g>
<g font-size="1.8" fill="#a90000">
<text x="236.8" y="25.1">3</text>
<text x="249.5" y="27.7">1</text>
<text x="158.1" y="31.1" transform="rotate(-90 158.1 31.1)">1</text>
<text x="172.1" y="31.1" transform="rotate(-90 172.1 31.1)">1</text>
<text x="236.8" y="30.2">2</text>
<text x="88.2" y="41.7">3</text>
<text x="150.8" y="36.2">2</text>
<text x="158.1" y="38.8" transform="rotate(-90 158.1 38.8)">3</text>
<text x="172.1" y="38.8" transform="rotate(-90 172.1 38.8)">3</text>
<text x="174.3" y="36.2">2</text>
<text x="47.6" y="44.2">5</text>
<text x="60.3" y="46.7">7</text>
<text x="88.2" y="46.7">2</text>
<text x="100.9" y="44.2">1</text>
<text x="158.1" y="47.7" transform="rotate(-90 158.1 47.7)">3</text>
<text x="172.1" y="47.7" transform="rotate(-90 172.1 47.7)">3</text>
<text x="203.8" y="42.9">6</text>
<text x="216.5" y="45.5">7</text>
<text x="47.6" y="49.3">6</text>
<text x="150.8" y="52.7">2</text>
<text x="174.3" y="52.7">2</text>
<text x="203.8" y="48">5</text>
<text x="158.1" y="55.3" transform="rotate(-90 158.1 55.3)">1</text>
<text x="172.1" y="55.3" transform="rotate(-90 172.1 55.3)">1</text>
<text x="66.6" y="83.6">3</text>
<text x="66.6" y="88.6">2</text>
<text x="79.3" y="86.1">1</text>
<text x="145.4" y="86.1">5</text>
<text x="158.1" y="88.6">7</text>
<text x="233" y="89.9">3</text>
<text x="145.4" y="91.2">6</text>
<text x="233" y="95">2</text>
<text x="245.7" y="92.5">1</text>
<text x="182.2" y="106.4">5</text>
<text x="62.2" y="109">10</text>
<text x="75.5" y="111.5">8</text>
<text x="182.2" y="111.5">6</text>
<text x="194.9" y="109">7</text>
<text x="62.8" y="114">9</text>
<text x="49.5" y="135.6">12</text>
<text x="128" y="137.2" transform="rotate(-90 128 137.2)">8</text>
<text x="49.5" y="140.7">13</text>
<text x="62.2" y="138.2">14</text>
<text x="146" y="142">10</text>
<text x="164.4" y="142">9</text>
<text x="128" y="148.6" transform="rotate(-90 128 148.6)">4</text>
<text x="146.7" y="149.6">4</text>
<text x="146.7" y="147.1">6</text>
<text x="146.7" y="144.5">8</text>
<text x="164.4" y="149.6">3</text>
<text x="164.4" y="147.1">5</text>
<text x="164.4" y="144.5">7</text>
<text x="146.7" y="152.1">2</text>
<text x="164.4" y="152.1">1</text>
<text x="50.5" y="176.6" transform="rotate(-90 50.5 176.6)">8</text>
<text x="81" y="175.3" transform="rotate(-90 81 175.3)">8</text>
<text x="109" y="175.3" transform="rotate(-90 109 175.3)">4</text>
<text x="136.9" y="175.3" transform="rotate(-90 136.9 175.3)">8</text>
<text x="166.1" y="174" transform="rotate(-90 166.1 174)">8</text>
<text x="166.1" y="185.5" transform="rotate(-90 166.1 185.5)">4</text>
<text x="50.5" y="188" transform="rotate(-90 50.5 188)">4</text>
<text x="81" y="186.7" transform="rotate(-90 81 186.7)">4</text>
<text x="109" y="187.3" transform="rotate(-90 109 187.3)">11</text>
<text x="136.9" y="186.7" transform="rotate(-90 136.9 186.7)">4</text>
</g>
</svg>
